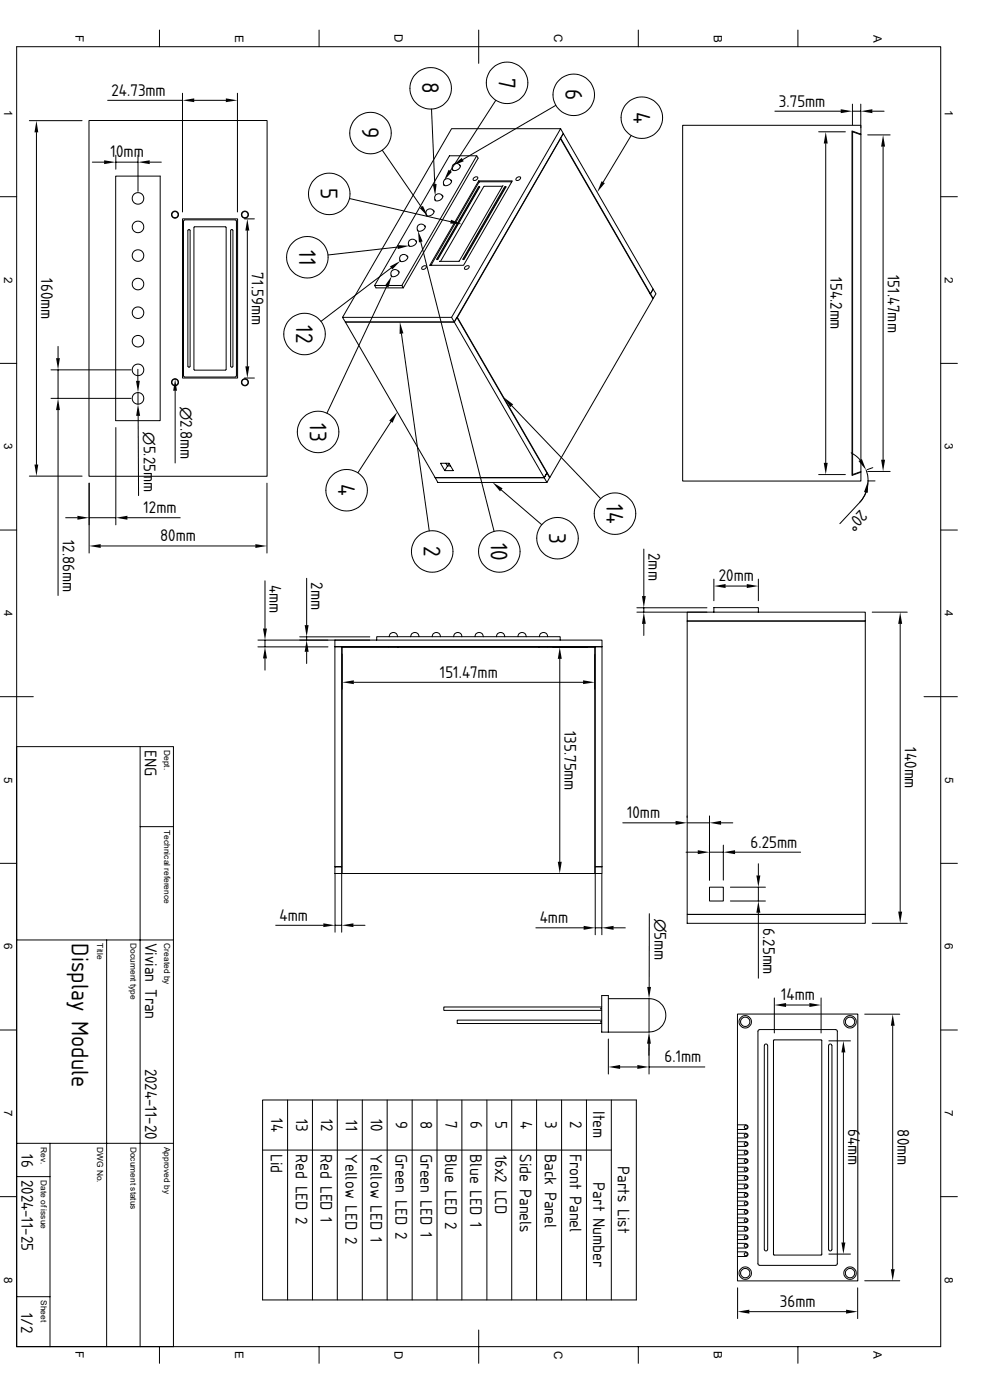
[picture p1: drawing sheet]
<svg xmlns="http://www.w3.org/2000/svg" width="297mm" height="420mm" viewBox="0 0 297 420" stroke-linecap="round" stroke-linejoin="round" font-family="sans-serif">
<g fill="none" stroke="#000" stroke-width=".3">
<path d="M5 14h276.9v390h-276.9zM47.8 9v5M95.6 9v5M143.5 9v10M191.3 9v5M239.1 9v5M8.8 36.2h15.8M10.9 39.7v99.7M26.7 36.2h53.4v106.7h-53.4zM32.3 30.1h22.4M54.7 28v35.6M58.2 30.1h9.5"/>
<path d="M71.2 28v35.6M129.3 32.7l1 22.5M148.6 30.1l-13.6 21.2M166.5 31.6l-27.8 16.3M168 38.6l-32.7 56.6M204.6 37.6h53.4v2.7l-2.6-1v103.3l2.6-1v2.7h-53.4zM232.2 33.4h19.8M245.4 39.5h8M255.5 31.2v6.3M255.5 33.4h2.5M255.5 39.5l2.5 .9v101.1l-2.5 .9zM258 31.2v7.2"/>
<path d="M261.5 33.4h3.5M0 59h5M27.7 48.6h3.5M34.7 52.8h13.3v73.4h-13.3zM34.7 46.6v4.2M34.7 48.6h6.7M41.4 46.6v10.8M44.9 48.6h3.4M104.8 59.6l30.2 6.9M114.6 45l11.7 17.1M130.4 60l.2 .2M132.5 58.5a.99 .99 0 0 1 .1 1.1 .99 .99 0 0 1-1 .6h-1l-.3-.4"/>
<path d="M132.5 58.8a1.21 1.21 0 0 0-1.6-.5 1.21 1.21 0 0 0-.5 1.6M132.6 58.7l.1 .3M135.1 54a.99 .99 0 0 1 .1 1.1 .99 .99 0 0 1-1 .5l-1 .1-.2-.5M135.2 54.2a1.23 1.23 0 0 0-1.8-.3 1.23 1.23 0 0 0-.2 1.8M135.2 54.2l.1 .2M137.7 49.4a.99 .99 0 0 1 .1 1.1 .99 .99 0 0 1-.9 .6h-1.1l-.2-.4M137.8 49.7a1.25 1.25 0 0 0-1.8-.4 1.25 1.25 0 0 0-.2 1.8M137.8 49.6l.2 .3M141.9 53.4a.62 .62 0 0 1 .7-.4 .62 .62 0 0 1 .6 .6 .8 .8 0 0 1-1.4 .2zM142.9 46.7l-22.5 38.9 .5 .8h-8.2l-.4-.8 22.4-38.9h8.2l.4 .8-22.4 38.9M143.5 54.3l-14.7 25.3h10.1l14.6-25.3h-10l.1 .3M143.6 54.7l-14.3 24.6"/>
<path d="M143.7 56.1l-.3-.1-12.5 21.7M145 56l-13 22.4M145.1 55.9h5.5M150.7 55.6l-13 22.7-6 .1M151.2 56.1l-12.5 21.6M151.3 56.1l.3-.1-12.7 21.9M151.6 56.1l-12.5 21.7-.3-.1M153.2 54.7h-9.6M153.3 54.7h.1M154.8 53.4a.62 .62 0 0 1 .6-.4 .62 .62 0 0 1 .6 .6 .8 .8 0 0 1-1.4 .2zM167.9 41.6l27.8 48.1-30.9 53.5M168 41.6l-30.9 53.6 27.6 48.1"/>
<path d="M168.8 40l-.8-1.4h-32.7l-32.6 56.6M168.8 40l-32.7 56.6h-32.6M168.8 40l26.9 46.7-.8 1.4-26.9-46.7zM189.1 40.7l-8.3 14M247.5 43.1v95.8M258 40.3v.1M260.1 40.5h6.7M264.7 44v93.9M281.9 59h5M54.7 65.7h16.5v47.7h-16.5zM55.3 66l-.3 .3v46.5l.3 .3M55.3 66h15.2"/>
<path d="M56.3 69.1v40.8M56.3 69.1l.3-.3 .4 .3-.1 40.8-.3 .3-.3-.3M58.3 68h9.3M58.3 68.1l-.2 .1 .2 42.8M67.6 68.1l.1 .1M67.8 68.2v42.7M69.8 69.1l-.3-.3-.4 .3 .1 40.8 .3 .3 .3-.3M69.8 69.1v40.8M70.5 66l.3 .3M70.9 66.3v46.5M73.3 65.7h2.9M74.1 69.2v40.7"/>
<path d="M119.1 74.1l-20.8 2.4M122 76.8a.99 .99 0 0 1 .1 1 .99 .99 0 0 1-1 .6h-1l-.3-.4M122.2 77.1a1.27 1.27 0 0 0-1.8-.6 1.27 1.27 0 0 0-.3 1.9M122.6 73.6l.1 .3M124.6 72.2a.99 .99 0 0 1 .1 1.1 .99 .99 0 0 1-1 .5l-1 .1-.2-.5M124.8 72.6a1.25 1.25 0 0 0-1.6-.8 1.25 1.25 0 0 0-.6 1.8M126.1 72.6l22 86.8M127.2 67.6a.99 .99 0 0 1 .1 1.1 .99 .99 0 0 1-.9 .6h-1.1l-.2-.4M127.3 67.9a1.23 1.23 0 0 0-1.8-.4 1.23 1.23 0 0 0-.2 1.8M127.3 67.8l.2 .3M127.8 64.5l.1 .3M129.3 79.5v.1"/>
<path d="M129.4 79.3v.2M129.8 63.1a.99 .99 0 0 1 .1 1.1 .99 .99 0 0 1-.9 .5l-1 .1-.3-.5M129.9 63.3a1.21 1.21 0 0 0-1.6-.5 1.21 1.21 0 0 0-.5 1.7M130 63.3l.1 .2M130.9 77.7l.3 .1 12.6-21.7-12.8 21.8M131.7 78.4h.1M103.5 96.6l-.8-1.4h32.6l27.8 48.1h-32.7l.8 1.4h32.7l-.8-1.4 .8-1.4M103.5 96.6l26.9 46.7h32.7l.8-1.4M112.3 85.6h8.1M115.9 86l-17.9 37.9M117.2 80.4l-21 16M117.3 82.7l.1 .2"/>
<path d="M119.3 81.3a.99 .99 0 0 1 .1 1.1 .99 .99 0 0 1-.9 .5l-1 .1-.3-.5M119.4 81.5a1.21 1.21 0 0 0-1.6-.5 1.21 1.21 0 0 0-.5 1.7M119.5 81.4l.1 .3M126.5 80.1a.62 .62 0 0 1 .7-.5 .62 .62 0 0 1 .6 .6 .8 .8 0 0 1-1.4 .3zM136.9 95.2l-.8 1.4h-32.6M136.9 95.2l27 46.7M137.1 95.2h-.1M139.4 80.1a.62 .62 0 0 1 .6-.5 .62 .62 0 0 1 .6 .6 .8 .8 0 0 1-1.4 .3zM194.8 88.1h.1M195.6 89.5h.1M195.7 86.7l.9 1.4-.9 1.4-.8-1.4zM0 109h5"/>
<path d="M15.3 111h24M15.3 119.5h24M17.4 103.9v3.5M17.4 111v8.5M41.3 110.8v3.5M41.4 117.8v3.5M52.5 117.2v21.7M55.3 113.1h15.2M58.3 111h9.3M67.7 110.9l-.1 .1M70.8 112.8l-.3 .3M73.3 113.4h2.9"/>
<path d="M120.3 100.1l8.4 59.2M281.9 109h5M17.4 123v55.6M34.7 128.3v29.1M41.4 124.8l.1 23.9M117.2 126.5l-9.9 15.3M132 139h2.6l1.2 2.2h-2.5zM133.6 139l.5 .8 .5-.8M135 139.8h-.9l-.8 1.4M153.4 121.7l26.6 27.9M255.1 135.8l1.4 1 1.3 1.2M0 159h5"/>
<path d="M8.8 142.8h15.8M19.7 155.3h3.5M26.7 144.9v21M26.7 155.3h8M38.2 155.3h15.8M80 144.9v21M150.2 147l12.1 10.4M163.9 141.9l.8 1.4-.8 1.4M245.4 142.4h8M258 141.5v.1M259.5 147.7l-1.1 2.1-.7 .9M259.6 141a9.5 9.5 0 0 1-2 9.8l-5.9 6.3"/>
<path d="M260.1 144.3h2.2M260.1 141.4h6.7M261.6 140.3l-1.7 .6M281.9 159h5M30.2 163.8h46.3M79.4 174.2v14.4M91.9 173.5v14M193 164.7v14.1M214 173.7v6.5M217.5 175.8h6.3M227.3 173.7v6.5M77.3 194.1h21"/>
<path d="M79.4 192v2.1M79.4 197.5v3.5M89.8 191.1h21M91.9 191.1v.9M91.9 195.5v3.6M100.4 194v66h2M100.4 194h80M100.4 194v-2h80v2M102.4 194v66M102.4 194.1h.1M102.5 196.3v10.5M110.8 192h-33.5"/>
<path d="M112.9 192v-1h55v1M116.4 194v.1M116.6 191h.1M116.7 191a1.23 1.23 0 0 1 1.2-1.3 1.23 1.23 0 0 1 1.2 1.3M119.1 191h.1M119.1 194v.1M119.3 194v.1M123.1 191h.1M123.1 191a1.23 1.23 0 0 1 1.2-1.3 1.23 1.23 0 0 1 1.3 1.3M125.6 191h.1M129.5 191h.1M129.5 191a1.23 1.23 0 0 1 1.3-1.3 1.23 1.23 0 0 1 1.2 1.3"/>
<path d="M132 191h.1M135.9 191h.1M136 191a1.23 1.23 0 0 1 1.2-1.3 1.23 1.23 0 0 1 1.2 1.3M138.4 191h.1M142.4 191a1.23 1.23 0 0 1 1.2-1.3 1.23 1.23 0 0 1 1.2 1.3M142.4 191h.1M144.9 191h.1M148.8 191a1.23 1.23 0 0 1 1.2-1.3 1.23 1.23 0 0 1 1.3 1.3M148.8 191h.1M151.3 191h.1M155.2 191h.1M155.2 191a1.23 1.23 0 0 1 1.3-1.3 1.23 1.23 0 0 1 1.2 1.3"/>
<path d="M157.7 191h.1M161.5 194v.1M161.7 191h.1M161.7 191a1.23 1.23 0 0 1 1.2-1.3 1.23 1.23 0 0 1 1.2 1.3M164.2 191h.1M164.2 194v.1M165.7 194.2h10.4M167.8 197.7v60.8M178.3 194.1h-75.8l-.1 67.9M178.3 196.3v10.5M178.4 194v66h2v-66M178.4 194.1l-.1 67.9h-75.8"/>
<path d="M190.9 183.6h21M190.9 182.3h21M193 182.3v1.3M193 187.2v3.4M206 183.6h53.3v2.7h-53.3zM206 186.3h53.3v88h-53.3zM214 183.6v-1.3h13.3v1.3M261.4 183.6h10.5M269.8 187.2v86.3M0 209h10M106 204.7h68.8M276.9 209h10"/>
<path d="M5 224h47v180M42 224v180M0 259h5M42 248h10M186.6 246.8h15.9M205.6 255.7h3.5M206 244.8v.4M206 246.8h6.6M212.6 244.8v19.2M212.6 255.7h4.2M216.1 246.8h3.5M216.8 253.5v10.5"/>
<path d="M220.3 255.7h19.6M227.3 259.1v3.5M281.9 259h5M82.6 277.6h14.3M100.4 260h2v2h-2zM100.4 262.1v17.6M100.4 277.6h2M102.4 262.1v17.6M105.9 277.6h3.5M160.6 278.3h14.3M165.7 262h10.4M178.3 262h.1"/>
<path d="M178.4 260h2v2h-2zM178.4 262.1v18.3M178.4 278.3h2M180.4 262.1v18.3M183.9 278.3h3.5M194.6 274.1v22M206 274.3h53.3v2.7h-53.3zM212.6 266.1h4.2v4.2h-4.2zM218.9 266.1h10.5M218.9 270.3h10.5M227.3 266.1v4.2M227.3 273.8v19.7"/>
<path d="M261.4 277h10.5M5 282h47M32 282v122M182.3 299.6h12.3a5 5 0 0 1 5 5 5 5 0 0 1-5 5h-14.3v-10.9h2v10.9M194.5 299.6v10M232.1 299.4v10.5M246.1 299.4v10.5M0 309h5M180 306.4v.3M180 302.4v.4M180.3 306h-43.3v1h43.3M180.3 302.1h-47.3v1h47.3"/>
<path d="M182.3 311.7v10.5M194.5 311.7v10.5M194.5 313.1v3.5M227.6 308.9l-.4 .5v69.9l.4 .3h22.9l.5-.5v-69.7l-.5-.5M227.6 308.9h22.9M229.1 313.6v61.2M229.1 313.6a.47 .47 0 0 1 .5-.4 .47 .47 0 0 1 .4 .4M230.1 313.6v61.2M232 312l-.2 .1v64.2l.2 .2M232 312h14.1M235.6 301.5h7M246.1 312l.2 .2v64.1l-.2 .2"/>
<path d="M248.3 313.6v61.2M248.4 313.6a.47 .47 0 0 1 .4-.4 .47 .47 0 0 1 .5 .4M248.4 312.3h6.5M249.3 313.6v61.2M252.8 315.7v57M259.2 304.2h10.5M267.5 307.7v73M281.9 309h5M78.7 330h112v60h-112zM86.2 330v60M93.6 330v60M101.1 330v60"/>
<path d="M108.6 330v60M116 330v60M123.5 330v60M131 330v60M138.4 330v60M145.9 330v60M153.4 330v60M160.8 330v60M168.3 330v60M175.8 330v60M183.2 330v60M185.8 320.1h5.2"/>
<path d="M194.5 320.1h16.7M221 337.4h2.5a.68 .68 0 0 1 .7 .7 .68 .68 0 0 1-.7 .7h-2.5M221 340h2.5a.68 .68 0 0 1 .7 .7 .68 .68 0 0 1-.7 .6l-2.5 .1M221 337.4v39.5M221 337.4v-33.2h36.1v80.1h-36.1v-7.4M0 359h5M5 353h10M5 343h47M15 343v61M78.7 345h104.5M221 345.1h2.5a.68 .68 0 0 1 .7 .6 .68 .68 0 0 1-.7 .7M221 357.8h2.5a.68 .68 0 0 1 .7 .7 .68 .68 0 0 1-.7 .7h-2.5"/>
<path d="M221 347.6h2.5a.68 .68 0 0 1 .7 .7 .68 .68 0 0 1-.7 .7M221 342.5h2.5a.68 .68 0 0 1 .7 .7 .68 .68 0 0 1-.7 .7M221 352.7h2.5a.68 .68 0 0 1 .7 .7 .68 .68 0 0 1-.7 .6M221 350.1h2.5a.68 .68 0 0 1 .7 .7 .68 .68 0 0 1-.7 .7M221 346.5h2.5M221 356.6h2.5M221 349h2.5M221 343.9h2.5M221 354.1h2.5M221 351.5h2.5M221 355.2h2.5a.68 .68 0 0 1 .7 .7 .68 .68 0 0 1-.7 .7M281.9 359h5"/>
<path d="M221 362.8l2.5 .1a.68 .68 0 0 1 .7 .7 .68 .68 0 0 1-.7 .6h-2.5M221 360.3h2.5a.68 .68 0 0 1 .7 .7 .68 .68 0 0 1-.7 .7h-2.5M221 375.5h2.5M221 365.4h2.5M221 367.9h2.5M221 373h2.5M221 370.5h2.5M223.5 375.6a.68 .68 0 0 1 .7 .7 .68 .68 0 0 1-.7 .6h-2.5M223.5 365.4a.68 .68 0 0 1 .7 .7 .68 .68 0 0 1-.7 .7h-2.5M223.5 368a.68 .68 0 0 1 .7 .6 .68 .68 0 0 1-.7 .7h-2.5M223.5 373a.68 .68 0 0 1 .7 .7 .68 .68 0 0 1-.7 .7h-2.5M223.5 370.5a.68 .68 0 0 1 .7 .7 .68 .68 0 0 1-.7 .7h-2.5"/>
<path d="M229.1 374.8a.47 .47 0 0 0 .5 .5 .47 .47 0 0 0 .4-.5M232 376.5h14.1M248.4 374.8a.47 .47 0 0 0 .4 .5 .47 .47 0 0 0 .5-.5M248.4 376.2h6.5M5 389h10M143.5 399v10M221.1 386.3v9.3M224.6 393.5h29M257 386.3v9.3M259.2 384.2h10.5M47.8 404v5M95.6 404v5"/>
<path d="M191.3 404v5M239.1 404v5"/>
<circle cx="111" cy="39.9" r="6.2"/>
<circle cx="129.1" cy="26.5" r="6.2"/>
<circle cx="152" cy="24.9" r="6.2"/>
<circle cx="172" cy="28.5" r="6.2"/>
<circle cx="192.4" cy="35.3" r="6.2"/>
<circle cx="41.4" cy="59.5" r="1.74"/>
<circle cx="98.7" cy="58.2" r="6.2"/>
<circle cx="41.4" cy="76.7" r="1.74"/>
<circle cx="41.4" cy="68.1" r="1.74"/>
<circle cx="52.4" cy="64.4" r="1.06"/>
<circle cx="52.5" cy="64.4" r=".94"/>
<circle cx="73.4" cy="64.4" r="1.06"/>
<circle cx="73.4" cy="64.4" r=".94"/>
<circle cx="92.1" cy="77.2" r="6.2"/>
<circle cx="41.4" cy="93.8" r="1.74"/>
<circle cx="41.4" cy="85.2" r="1.74"/>
<circle cx="41.4" cy="119.5" r="1.74"/>
<circle cx="41.4" cy="102.4" r="1.74"/>
<circle cx="41.4" cy="111" r="1.74"/>
<circle cx="52.4" cy="114.7" r="1.06"/>
<circle cx="52.5" cy="114.7" r=".94"/>
<circle cx="73.4" cy="114.7" r="1.06"/>
<circle cx="73.4" cy="114.7" r=".94"/>
<circle cx="91.3" cy="100.2" r="6.2"/>
<circle cx="95.3" cy="129.6" r="6.2"/>
<circle cx="103.9" cy="147.1" r="6.2"/>
<circle cx="184.3" cy="154.1" r="6.2"/>
<circle cx="129.5" cy="165.5" r="6.2"/>
<circle cx="149.6" cy="165.5" r="6.2"/>
<circle cx="167.1" cy="161.5" r="6.2"/>
<circle cx="223.4" cy="306.5" r="1.86"/>
<circle cx="223.4" cy="306.5" r="1.41"/>
<circle cx="254.8" cy="306.5" r="1.86"/>
<circle cx="254.8" cy="306.5" r="1.41"/>
<circle cx="223.5" cy="338.1" r=".47"/>
<circle cx="223.5" cy="345.7" r=".47"/>
<circle cx="223.5" cy="358.5" r=".47"/>
<circle cx="223.5" cy="355.9" r=".47"/>
<circle cx="223.5" cy="348.3" r=".47"/>
<circle cx="223.5" cy="353.4" r=".47"/>
<circle cx="223.5" cy="340.7" r=".47"/>
<circle cx="223.5" cy="343.2" r=".47"/>
<circle cx="223.5" cy="350.8" r=".47"/>
<circle cx="223.5" cy="373.7" r=".47"/>
<circle cx="223.5" cy="371.2" r=".47"/>
<circle cx="223.5" cy="368.6" r=".47"/>
<circle cx="223.5" cy="363.6" r=".47"/>
<circle cx="223.5" cy="376.3" r=".47"/>
<circle cx="223.5" cy="361" r=".47"/>
<circle cx="223.5" cy="366.1" r=".47"/>
<circle cx="223.4" cy="381.9" r="1.86"/>
<circle cx="223.4" cy="381.9" r="1.41"/>
<circle cx="254.8" cy="381.9" r="1.86"/>
<circle cx="254.8" cy="381.9" r="1.41"/>
</g>
<g fill="#000">
<path d="M10.9 36.2l.6 3.5h-1.2zM54.7 30.1l3.5-.6v1.1zM67.7 29.5l3.5 .6-3.5 .5zM252 32.8l3.5 .6-3.5 .6zM258 33.4l3.5-.6v1.2zM31.2 48.1l3.5 .5-3.5 .6zM41.4 48.6l3.5-.5v1.1zM129.7 55.2h1.2l-.5 3.5zM134.5 50.9l.9 .7-2.3 2.6zM135.7 49.7l2.7-2.3 .6 1zM180.3 54.4l1 .5-2.3 2.8zM247.5 39.5l.6 3.6h-1.2z"/>
<path d="M264.7 40.5l.6 3.5h-1.2zM74.1 65.7l.6 3.5h-1.2zM116.9 79.9l3.1-1.6-2.4 2.6zM119.1 73.5l3.5 .2-3.4 1zM125.3 69.2l1.4 3.2-1.1 .3zM125.8 62.4l.9-.6 1.6 3.2zM135.2 65.9l3.3 1.4-3.6-.2zM117.4 82.8l-1 3.4-1-.5zM16.8 107.4h1.1l-.5 3.6zM40.8 114.3h1.1l-.5 3.5zM52.5 113.7l.5 3.5h-1.1zM73.5 109.9h1.2l-.6 3.5z"/>
<path d="M119.8 96.6l1.1 3.4-1.1 .2zM10.3 139.4h1.2l-.6 3.4zM17.4 119.5l.5 3.5h-1.1zM41.4 121.3l.6 3.5h-1.2zM119.1 123.6l-1.5 3.2-.9-.6zM151 119.2l2.8 2.1-.8 .8zM246.9 138.9h1.2l-.6 3.5zM257.3 138.3l1-.6 1.3 3.3zM264.1 137.9h1.2l-.6 3.5zM23.2 154.7l3.5 .6-3.5 .6zM34.7 155.3l3.5-.6v1.2zM147.6 144.7l3 1.8-.7 .9z"/>
<path d="M260.2 144.3l-.1 3.5-1.1-.2zM26.7 163.8l3.5-.6v1.2zM76.5 163.2l3.5 .6-3.5 .6zM192.4 178.8h1.1l-.5 3.5zM214 175.8l3.5-.6v1.2zM223.8 175.2l3.5 .6-3.5 .6zM79.4 194.1l.6 3.4h-1.2zM78.8 188.6h1.2l-.6 3.4zM91.9 192l.6 3.5h-1.2zM91.3 187.5h1.2l-.6 3.6zM167.8 194.2l.6 3.5h-1.2zM193 183.6l.5 3.6h-1.1z"/>
<path d="M269.8 183.6l.6 3.6h-1.2zM102.5 204.7l3.5-.6v1.1zM174.8 204.1l3.5 .6-3.5 .5zM167.2 258.5h1.2l-.6 3.5zM202.5 246.3l3.5 .5-3.5 .6zM209.1 255.1l3.5 .6-3.5 .5zM212.6 246.8l3.5-.5v1.1zM216.8 255.7l3.5-.6v1.1zM96.9 277l3.5 .6-3.5 .5zM102.4 277.6l3.5-.6v1.1zM174.9 277.7l3.5 .6-3.5 .6zM180.4 278.3l3.5-.6v1.2z"/>
<path d="M226.7 262.6h1.2l-.6 3.5zM227.3 270.3l.6 3.5h-1.2zM269.2 273.5h1.2l-.6 3.5zM194 296.1h1.1l-.6 3.5zM182.3 320.1l3.5-.6v1.2zM191 319.5l3.5 .6-3.5 .6zM194.5 309.6l.6 3.5h-1.2zM232.1 301.5l3.5-.6v1.2zM242.6 300.9l3.5 .6-3.5 .6zM252.8 312.3l.6 3.4h-1.2zM267.5 304.2l.6 3.5h-1.1zM252.2 372.7h1.2l-.6 3.5z"/>
<path d="M221.1 393.5l3.5-.6v1.2zM253.6 392.9l3.4 .6-3.4 .6zM267 380.7h1.1l-.6 3.5z"/>
</g>
<g font-size="6.8">
<text x="149.5" y="23.3" transform="rotate(90 149.5 23.3)">7</text>
<text x="126.6" y="24.7" transform="rotate(90 126.6 24.7)">8</text>
<text x="169.5" y="26.8" transform="rotate(90 169.5 26.8)">6</text>
<text x="189.9" y="33.5" transform="rotate(90 189.9 33.5)">4</text>
<text x="108.5" y="38.2" transform="rotate(90 108.5 38.2)">9</text>
<text x="96.2" y="56.5" transform="rotate(90 96.2 56.5)">5</text>
<text x="89.6" y="75.1" transform="rotate(90 89.6 75.1)">11</text>
<text x="88.8" y="97.5" transform="rotate(90 88.8 97.5)">12</text>
<text x="92.8" y="126.9" transform="rotate(90 92.8 126.9)">13</text>
<text x="101.4" y="145.2" transform="rotate(90 101.4 145.2)">4</text>
<text x="181.8" y="151.2" transform="rotate(90 181.8 151.2)">14</text>
<text x="164.6" y="159.9" transform="rotate(90 164.6 159.9)">3</text>
<text x="127" y="163.9" transform="rotate(90 127 163.9)">2</text>
<text x="147.2" y="162.8" transform="rotate(90 147.2 162.8)">10</text>
<text x="21.5" y="283" transform="rotate(90 21.5 283)">Display Module</text>
</g>
<g font-size="4.7">
<text x="33.4" y="28.7">24.73mm</text>
<text x="233.4" y="32">3.75mm</text>
<text x="33.1" y="47.2">10mm</text>
<text x="12.3" y="83.5" transform="rotate(90 12.3 83.5)">160mm</text>
<text x="75.5" y="81.7" transform="rotate(90 75.5 81.7)">71.59mm</text>
<text x="248.9" y="83.2" transform="rotate(90 248.9 83.2)">154.2mm</text>
<text x="266.1" y="82.4" transform="rotate(90 266.1 82.4)">151.47mm</text>
<text x="54.1" y="122.1" transform="rotate(90 54.1 122.1)">∅2.8mm</text>
<text x="43.1" y="129.7" transform="rotate(90 43.1 129.7)">∅5.25mm</text>
<text x="43" y="153.9">12mm</text>
<text x="257.8" y="152.6" transform="rotate(133 257.8 152.6)">20°</text>
<text x="18.8" y="161.9" transform="rotate(90 18.8 161.9)">12.86mm</text>
<text x="48" y="162.4">80mm</text>
<text x="194.4" y="165.9" transform="rotate(90 194.4 165.9)">2mm</text>
<text x="80.8" y="175.4" transform="rotate(90 80.8 175.4)">4mm</text>
<text x="93.3" y="174.6" transform="rotate(90 93.3 174.6)">2mm</text>
<text x="215.4" y="174.4">20mm</text>
<text x="131.8" y="203.2">151.47mm</text>
<text x="169.2" y="219.2" transform="rotate(90 169.2 219.2)">135.75mm</text>
<text x="43.4" y="225" transform="rotate(90 43.4 225)">ENG</text>
<text x="271.2" y="224.2" transform="rotate(90 271.2 224.2)">140mm</text>
<text x="187.9" y="245.5">10mm</text>
<text x="224.9" y="254.3">6.25mm</text>
<text x="196.2" y="275.5" transform="rotate(90 196.2 275.5)">∅5mm</text>
<text x="83.8" y="276.2">4mm</text>
<text x="161.8" y="276.9">4mm</text>
<text x="228.7" y="278.4" transform="rotate(90 228.7 278.4)">6.25mm</text>
<text x="43.5" y="282.7" transform="rotate(90 43.5 282.7)">Vivian Tran</text>
<text x="234.1" y="300.1">14mm</text>
<text x="43.5" y="320.6" transform="rotate(90 43.5 320.6)">2024-11-20</text>
<text x="199.1" y="318.7">6.1mm</text>
<text x="81.3" y="335.5" transform="rotate(90 81.3 335.5)">14</text>
<text x="88.7" y="335.7" transform="rotate(90 88.7 335.7)">13</text>
<text x="96.2" y="335.6" transform="rotate(90 96.2 335.6)">12</text>
<text x="111.1" y="335.6" transform="rotate(90 111.1 335.6)">10</text>
<text x="177.8" y="333.4" transform="rotate(90 177.8 333.4)">Item</text>
<text x="103.7" y="336" transform="rotate(90 103.7 336)">11</text>
<text x="118.6" y="336.3" transform="rotate(90 118.6 336.3)">9</text>
<text x="126.1" y="336.3" transform="rotate(90 126.1 336.3)">8</text>
<text x="133.6" y="336.4" transform="rotate(90 133.6 336.4)">7</text>
<text x="141" y="336.3" transform="rotate(90 141 336.3)">6</text>
<text x="148.5" y="336.3" transform="rotate(90 148.5 336.3)">5</text>
<text x="156" y="336.2" transform="rotate(90 156 336.2)">4</text>
<text x="163.4" y="336.4" transform="rotate(90 163.4 336.4)">3</text>
<text x="170.9" y="336.4" transform="rotate(90 170.9 336.4)">2</text>
<text x="254.2" y="338.8" transform="rotate(90 254.2 338.8)">64mm</text>
<text x="269" y="338.8" transform="rotate(90 269 338.8)">80mm</text>
<text x="6.4" y="346.3" transform="rotate(90 6.4 346.3)">16</text>
<text x="81.2" y="346.2" transform="rotate(90 81.2 346.2)">Lid</text>
<text x="88.6" y="346.2" transform="rotate(90 88.6 346.2)">Red LED 2</text>
<text x="96.1" y="346.2" transform="rotate(90 96.1 346.2)">Red LED 1</text>
<text x="103.6" y="346.3" transform="rotate(90 103.6 346.3)">Yellow LED 2</text>
<text x="111" y="346.3" transform="rotate(90 111 346.3)">Yellow LED 1</text>
<text x="118.5" y="346.2" transform="rotate(90 118.5 346.2)">Green LED 2</text>
<text x="126" y="346.2" transform="rotate(90 126 346.2)">Green LED 1</text>
<text x="133.4" y="346.2" transform="rotate(90 133.4 346.2)">Blue LED 2</text>
<text x="140.9" y="346.2" transform="rotate(90 140.9 346.2)">Blue LED 1</text>
<text x="148.4" y="346.4" transform="rotate(90 148.4 346.4)">16x2 LCD</text>
<text x="155.8" y="346.3" transform="rotate(90 155.8 346.3)">Side Panels</text>
<text x="163.3" y="346.2" transform="rotate(90 163.3 346.2)">Back Panel</text>
<text x="170.8" y="346.2" transform="rotate(90 170.8 346.2)">Front Panel</text>
<text x="6.4" y="353.9" transform="rotate(90 6.4 353.9)">2024-11-25</text>
<text x="185.2" y="349.8" transform="rotate(90 185.2 349.8)">Parts List</text>
<text x="177.8" y="354.7" transform="rotate(90 177.8 354.7)">Part Number</text>
<text x="6.3" y="393.9" transform="rotate(90 6.3 393.9)">1/2</text>
<text x="233.7" y="392.1">36mm</text>
</g>
<g font-size="3.5">
<text x="22.6" y="10.5" transform="rotate(90 22.6 10.5)">F</text>
<text x="70.5" y="10.4" transform="rotate(90 70.5 10.4)">E</text>
<text x="118.3" y="10.2" transform="rotate(90 118.3 10.2)">D</text>
<text x="166.1" y="10.2" transform="rotate(90 166.1 10.2)">C</text>
<text x="214" y="10.4" transform="rotate(90 214 10.4)">B</text>
<text x="261.8" y="10.4" transform="rotate(90 261.8 10.4)">A</text>
<text x="1.2" y="33.1" transform="rotate(90 1.2 33.1)">1</text>
<text x="283.2" y="33.1" transform="rotate(90 283.2 33.1)">1</text>
<text x="1.2" y="83" transform="rotate(90 1.2 83)">2</text>
<text x="283.2" y="83.1" transform="rotate(90 283.2 83.1)">2</text>
<text x="1.2" y="133" transform="rotate(90 1.2 133)">3</text>
<text x="283.2" y="133" transform="rotate(90 283.2 133)">3</text>
<text x="1.2" y="183.1" transform="rotate(90 1.2 183.1)">4</text>
<text x="283.2" y="183.1" transform="rotate(90 283.2 183.1)">4</text>
<text x="1.3" y="233" transform="rotate(90 1.3 233)">5</text>
<text x="283.3" y="233" transform="rotate(90 283.3 233)">5</text>
<text x="1.2" y="283" transform="rotate(90 1.2 283)">6</text>
<text x="283.2" y="283" transform="rotate(90 283.2 283)">6</text>
<text x="1.2" y="333" transform="rotate(90 1.2 333)">7</text>
<text x="283.2" y="333" transform="rotate(90 283.2 333)">7</text>
<text x="1.2" y="383" transform="rotate(90 1.2 383)">8</text>
<text x="283.2" y="383" transform="rotate(90 283.2 383)">8</text>
<text x="22.6" y="405.4" transform="rotate(90 22.6 405.4)">F</text>
<text x="70.5" y="405.3" transform="rotate(90 70.5 405.3)">E</text>
<text x="118.3" y="405.2" transform="rotate(90 118.3 405.2)">D</text>
<text x="166.1" y="405.2" transform="rotate(90 166.1 405.2)">C</text>
<text x="214" y="405.3" transform="rotate(90 214 405.3)">B</text>
<text x="261.8" y="405.3" transform="rotate(90 261.8 405.3)">A</text>
</g>
<g font-size="2.5">
<text x="49.2" y="225" transform="rotate(90 49.2 225)">Dept.</text>
<text x="49.2" y="249" transform="rotate(90 49.2 249)">Technical reference</text>
<text x="29.2" y="283" transform="rotate(90 29.2 283)">Title</text>
<text x="39.2" y="283" transform="rotate(90 39.2 283)">Document type</text>
<text x="49.2" y="283" transform="rotate(90 49.2 283)">Created by</text>
<text x="12.2" y="344" transform="rotate(90 12.2 344)">Rev.</text>
<text x="29.2" y="344" transform="rotate(90 29.2 344)">DWG No.</text>
<text x="39.2" y="344" transform="rotate(90 39.2 344)">Document status</text>
<text x="49.2" y="344" transform="rotate(90 49.2 344)">Approved by</text>
<text x="12.2" y="354" transform="rotate(90 12.2 354)">Date of issue</text>
<text x="12.2" y="390" transform="rotate(90 12.2 390)">Sheet</text>
</g>
</svg>
